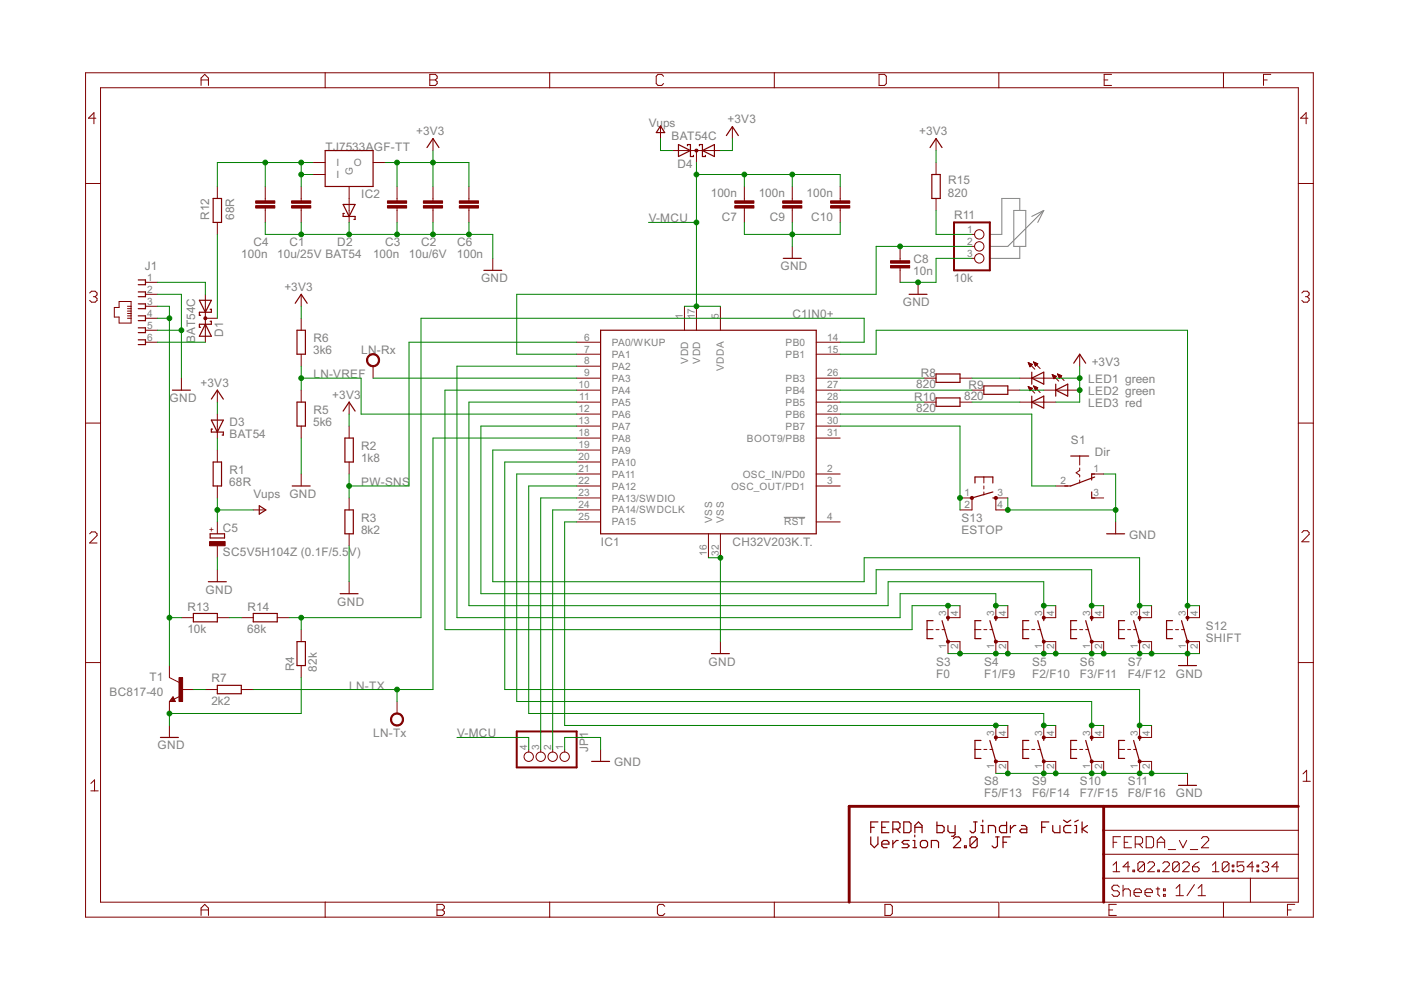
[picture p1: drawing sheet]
<svg xmlns="http://www.w3.org/2000/svg" width="297mm" height="210mm" viewBox="0 0 297 210" stroke-linecap="round" stroke-linejoin="round" font-family="sans-serif">
<path d="M214.9 44.6h2.6v7.6h-2.6zM216.2 44.6v-2.5h-3.8v7.6h-2.5M216.2 52.2v2.6h-6.3M221.3 44.6l-7.6 7.6h-3.8M221.3 44.6l-1.3 2.6M221.3 44.6l-2.5 1.3M166.2 109.7h4.5" fill="none" stroke="#808080" stroke-width=".21"/>
<g fill="none" stroke="#800000" stroke-width=".25">
<path d="M68.9 31.9h10.2v7.6h-10.2zM90.5 31.3l1.3-1.9 1.3 1.9M140 26.7l.9 1.4h-1.8zM143.8 30.6l2.6 1.3-2.6 1.3zM145.8 30.9v-.3h.6v2.6h.6v-.3M148.3 30.9v-.3h.6v2.6h.7v-.3M148.9 31.9l2.6-1.3v2.6zM154 28.7l1.3-1.9 1.2 1.9M197.2 31.3l1.3-1.9 1.2 1.9M197.6 37h1.7v5.1h-1.7zM29.3 59.4h1.5v1h-1.5M45.2 42.1h1.8v5.1h-1.8z"/>
<path d="M72.7 43.3h2.6l-1.3 2.6zM73 45.3h-.3v.6h2.6v.6h-.3M102.6 57.3h3.8M166.1 54.8h3.8M29.3 61.9h1.5v1h-1.5M29.3 64.4h1.5v1h-1.5M29.3 67h1.5v1h-1.5M29.3 69.5h1.5v1h-1.5M29.3 72.1h1.5v1h-1.5M42.3 63.7h2.5l-1.3 2.5zM43.5 68.7l1.3 2.6h-2.5zM44.6 65.6h.2v.6h-2.5v.6h.2"/>
<path d="M44.6 68.1h.2v.6h-2.5v.7h.2M62.6 64.3l1.3-1.9 1.2 1.9M63 70h1.7v5.1h-1.7zM127.3 70h45.8v43.2h-45.8zM192.7 62.4h3.9M198.5 79.3h5v1.8h-5zM218.8 78.9v2.5M227.6 77l1.3-1.9 1.3 1.9M36.6 82.7h3.8M44.8 84.6l1.3-1.9 1.2 1.9M44.8 89.1h2.5l-1.2 2.5zM45.1 91h-.3v.6h2.5v.6h-.2"/>
<path d="M45.2 98h1.8v5h-1.8zM63 85.3h1.7v5h-1.7zM72.7 87.2l1.3-1.9 1.3 1.9M73.1 92.9h1.8v5.1h-1.8zM198.5 84.4h5v1.7h-5zM208.6 81.8h5.1v1.8h-5.1zM218.8 80.2l2.5-1.3v2.5zM218.8 85.3l2.5-1.3v2.5zM218.8 84v2.5M223.8 82.7l2.6-1.3v2.6zM223.8 81.4v2.6M227 96.7h3.8"/>
<path d="M44.6 113.2h3v.9h-3zM55 107.2l1.4 .9-1.4 .9zM62 103h3.8M73.1 108.1h1.8v5.1h-1.8zM206.7 102.4v-1.3h3.8v1.3M210.5 105.6h.6M210.5 104.3l-4.4 1.3M231.5 104.3v1.3h.6M232.1 100.5h-.6v1.3M232.1 101.1l-5.1 1.9h-1.3M234.6 113.2h3.8M41 130.1h5.1v1.7h-5.1z"/>
<path d="M44.2 123.3h3.8M53.7 130.1h5.1v1.7h-5.1zM63 136h1.7v5.1h-1.7zM72.1 125.9h3.8M150.8 138.6h3.8M197.8 131.6h-1.2v3.8h1.2M199.7 131.6l1.3 4.4M201 131v.6M208 131.6h-1.3v3.8h1.3M209.9 131.6l1.2 4.4M211.1 131v.6M218.1 131.6h-1.2v3.8h1.2"/>
<path d="M220 131.6l1.3 4.4M221.3 131v.6M228.3 131.6h-1.3v3.8h1.3M230.2 131.6l1.3 4.4M231.5 131v.6M238.4 131.6h-1.2v3.8h1.2M240.3 131.6l1.3 4.4M241.6 131v.6M248.6 131.6h-1.3v3.8h1.3M250.5 131.6l1.3 4.4M251.8 131v.6M34 156.4h3.8"/>
<path d="M36.7 148.2l-.1 .3h.3l-.2-.5-.5 .6h.7M46.1 145.3h5.1v1.8h-5.1zM208 157h-1.3v3.8h1.3M209.9 157l1.2 4.4M211.1 156.4v.6M218.1 157h-1.2v3.8h1.2M220 157l1.3 4.4M221.3 156.4v.6M228.3 157h-1.3v3.8h1.3M230.2 157l1.3 4.4M231.5 156.4v.6M238.4 157h-1.2v3.8h1.2"/>
<path d="M240.3 157l1.3 4.4M241.6 156.4v.6M249.9 141.1h3.8M125.4 161.4h3.8M184.6 177.4v1.6l.8 .7 .7-.7v-1.6M184.6 175.4h.8M186.1 174.3h-1.5v2.3M186.9 179h1.6v-.4l-.4-.4h-.8l-.4 .4v.7l.4 .4h.8M186.9 175.4h.8M188.5 174.3h-1.6v2.3h1.6M189.3 175.8h1.1l.4-.4v-.8l-.4-.3h-1.1v2.3M189.3 178.2v1.5"/>
<path d="M190.1 175.8l.7 .8M190.4 178.2h-.3l-.8 .8M191.6 174.3h1.2l.3 .3v1.6l-.3 .4h-1.2zM192.8 178.2h-1.2l-.4 .4 .4 .4h.8l.4 .3-.4 .4h-1.2M193.6 179.7h.7M193.6 178.2h.4v1.5M194 177.1v.3M194 175.4h1.5M194 176.6v-1.6l.7-.7 .8 .7v1.6M195.5 178.2h.8l.4 .4v.7l-.4 .4h-.8l-.4-.4v-.7zM197.5 179.7v-1.5h1.1l.4 .4v1.1M198.6 174.3v2.3h1.2l.4-.4v-.8l-.4-.4h-1.2"/>
<path d="M201 175v1.2l.4 .4h1.1M202.1 177.8l.4-.4h.8l.4 .4v.4l-1.6 1.5h1.6M202.5 175v1.9l-.4 .4h-.4M204.5 179.3h.4v.4h-.4zM206.4 174.3h.8M206.8 174.3v1.9l-.4 .4h-.4l-.3-.4M207.2 177.8v1.5l-.4 .4h-.8l-.3-.4M207.2 177.8l-.4-.4h-.8l-.3 .4v1.5M207.2 177.8l-1.5 1.5M208 176.6h.7M208 175h.4v1.6M208.4 173.9v.4"/>
<path d="M209.5 176.6v-1.6h1.2l.4 .4v1.2M211.1 177.4h.8M211.5 177.4v1.9l-.4 .4h-.4l-.4-.4M212.7 178.6h.7M213.4 174.3v2.3h-1.1l-.4-.4v-.8l.4-.4h1.1M214.2 177.4h-1.5v2.3M214.2 175v1.6M215.4 175h-.4l-.8 .8M216.6 175h.7l.4 .4v1.2h-1.1l-.4-.4 .4-.4h1.1M220.9 175.4h.7M222.4 174.3h-1.5v2.3M223.2 175v1.2l.4 .4h1.1v-1.6"/>
<path d="M225.5 173.9l.8 .5 .7-.5M227.1 175h-1.2l-.4 .4v.8l.4 .4h1.2M227.9 175h.3v1.6h-.3M228.6 173.9l-.7 .4M229.4 174.3v2.3M230.6 175l-1.2 .8 1.2 .8M249.9 166.5h3.8"/>
</g>
<g fill="none" stroke="#800000" stroke-width=".21">
<path d="M42.6 18.1v-1.5l.8-.8 .8 .8v1.5M42.6 17h1.6M68.9 15.4v3.2M91.1 15.8h1.2l.4 .4v.4l-.4 .4 .4 .3v.4l-.4 .4h-1.2zM91.1 17h1.2M116.5 15.4v3.2M140.7 16.2l-.4-.4h-.8l-.4 .4v1.5l.4 .4h.8l.4-.4M164.2 15.4v3.2M186.4 15.8h1.1l.4 .4v1.5l-.4 .4h-1.1zM211.8 15.4v3.2M234.1 17h.8M235.7 15.8h-1.6v2.3h1.6"/>
<path d="M259.4 15.4v3.2M267.9 17h.8M269.4 15.8h-1.5v2.3M18.1 38.9h3.2M20.3 25.1h-1.5l1.1-1.2v2.3M46.1 39.5v2.6M56.2 39.5v3.1M63.9 39.5v3.1M66.4 34.5h2.5M66.4 37h2.5M74 39.5v7.7M79.1 34.5h2.5"/>
<path d="M84.2 39.5v3.1M91.8 29.4v2.5M91.8 39.5v3.1M99.4 39.5v3.1M140 26.8v2.6M142.6 31.9h10.1M147.7 31.9v2.6M155.3 26.8v2.6M157.8 39.5v3.1M168 39.5v3.1M178.1 39.5v3.1M198.5 29.4v2.5"/>
<path d="M198.5 34.5v2.5M275.3 38.9h3.1M277.3 25.1h-1.5l1.1-1.2v2.3M30.8 59.9h2.6M46.1 47.2v2.5M56.2 44.1v3.1M63.9 44.1v3.1M84.2 44.1v3.1M91.8 44.1v3.1M99.4 44.1v3.1M104.5 54.8v2.5M157.8 44.1v3.1"/>
<path d="M168 44.1v3.1M168 52.2v2.6M178.1 44.1v3.1M190.8 52.2v3.1M190.8 56.8v3.1M194.6 59.9v2.5M198.5 42.1v2.5M206.1 49.7h.5M206.1 52.2h.5M206.1 54.8h.5M19 62.1l.4-.4h.8l.4 .4v.4l-.4 .4M19.8 62.9h.4"/>
<path d="M20.2 62.9l.4 .4v.4l-.4 .4h-.8l-.4-.4M25.3 63.9h2.5v4.6h-2.5v-1.3h-1.1v-2h1.1zM27 64.9h.8M27 65.4h.8M27 66h.8M27 66.5h.8M27 67h.8M27 67.5h.8M30.8 64.9h2.6M30.8 67.5h2.6M30.8 62.4h2.6M30.8 70h2.6"/>
<path d="M30.8 72.6h2.6M43.5 67.5h2.6M43.5 62.4v10.2M63.9 62.4v2.5M63.9 67.5v2.5M63.9 75.1v2.5M79.1 77.6v2.6M122.3 72.6h5M122.3 75.1h5M122.3 77.6h5M145.1 64.9v5.1M147.7 64.9v5.1"/>
<path d="M152.7 64.9v5.1M173.1 72.6h5M173.1 75.1h5M218 76.9l1.4 1.4M218 76.9l.9 .4-.5 .5zM218.1 77h.2M218.1 77.1h.5M218.2 77.2h.6M218.2 77.4h.6M218.3 77.5h.4M218.3 77.6h.2M218.4 77.7h.1"/>
<path d="M219.1 76.8l1.4 1.3M219.1 76.8l.9 .3M219.1 76.8l.4 .8 .5-.5M219.1 76.8h.1M219.2 76.9h.2M219.2 77h.5M219.3 77.1h.7M219.4 77.2h.5M219.4 77.4h.4M219.5 77.5h.2M219.5 77.6h.1M223.1 79.4l1.4 1.4"/>
<path d="M223.1 79.4l.9 .4-.5 .5zM223.1 79.5h.3M223.2 79.7h.4M223.2 79.8h.7M223.3 79.9h.6M224.2 79.3l1.4 1.4M224.2 79.3l.9 .4-.5 .5zM224.3 79.4h.2M224.3 79.5h.5M224.4 79.7h.7M224.4 79.8h.6M224.5 79.9h.4"/>
<path d="M228.9 75.1v2.5M276 62.1l.4-.4h.8l.4 .4v.4l-.4 .4M276.8 62.9h.4M277.2 62.9l.4 .4v.4l-.4 .4h-.8l-.4-.4M18.1 89.7h3.2M38.5 80.2v2.5M46.1 82.7v2.6M46.1 87.8v5.1M46.1 95.4v2.6M63.9 82.7v2.6M63.9 90.3v2.6M74 85.3v2.5"/>
<path d="M74 90.3v2.6M74 98v2.5M122.3 80.2h5M122.3 82.7h5M122.3 85.3h5M122.3 87.8h5M122.3 90.3h5M122.3 92.9h5M122.3 95.4h5M122.3 98h5M173.1 80.2h5M173.1 82.7h5"/>
<path d="M173.1 85.3h5M173.1 87.8h5M173.1 90.3h5M173.1 92.9h5M195.9 80.2h2.6M195.9 85.3h2.6M203.5 80.2h2.6M203.5 85.3h2.6M206.1 82.7h2.5M213.7 82.7h2.5M216.2 80.2h7.6M216.2 85.3h7.6"/>
<path d="M218 82l1.4 1.4M218 82l.9 .3-.5 .5zM218.1 82.1h.1M218.1 82.2h.4M218.1 82.3h.7M218.2 82.4h.6M218.2 82.5h.5M218.3 82.7h.3M218.4 82.8h.1M219.1 81.8l1.4 1.4M219.1 81.8l.9 .4-.5 .5zM219.2 81.9h.2"/>
<path d="M219.2 82.1h.5M219.3 82.2h.7M219.4 82.3h.5M219.4 82.4h.4M219.5 82.5h.2M219.5 82.7h.1M221.3 82.7h7.6M223.3 80h.5M223.4 80.1h.2M223.4 80.2h.1M224.5 80h.3M224.6 80.1h.1"/>
<path d="M228.9 96.7v1.9M228.9 99.2v.5l-.7 .5 .7 .6v.3M275.3 89.7h3.1M19 113.2l.4-.4h.8l.4 .4v.4l-1.6 1.5h1.6M46.1 103v2.6M46.1 110.7v2.5M46.1 115.7v2.6M53.7 108.1h2.5M63.9 100.5v2.5M74 105.6v2.5M74 113.2v2.5M122.3 103h5"/>
<path d="M122.3 105.6h5M122.3 100.5h5M122.3 108.1h5M122.3 110.7h5M150.2 113.2v5.1M152.7 113.2v5.1M173.1 103h5M173.1 100.5h5M173.1 110.7h5M203.5 105.6h2.6v2.5h-2.6M208.6 101.1v1.3M208.6 103v.7"/>
<path d="M208.6 104.3v.6M213.7 105.6h-2.6v2.5h2.6M223.8 103h2.6M228.9 101.8v.6M231.5 105.6h2.5M231.5 100.5h2.5M236.5 110.7v2.5M276 112.9l.4-.4h.8l.4 .4v.4l-1.6 1.6h1.6M38.5 131h2.5M46.1 120.8v2.5M46.1 131h2.5M51.2 131h2.5"/>
<path d="M58.8 131h2.5M63.9 133.5v2.5M74 123.3v2.6M152.7 136v2.6M196.6 133.5h1.2M198.5 133.5h.6M199.7 133.5h.7M201 128.4v2.6h2.5v-2.6M201 138.6v-2.6h2.5v2.6M206.7 133.5h1.3M208.6 133.5h.6M209.9 133.5h.6"/>
<path d="M211.1 128.4v2.6h2.6v-2.6M211.1 138.6v-2.6h2.6v2.6M216.9 133.5h1.2M218.8 133.5h.6M220 133.5h.7M221.3 128.4v2.6h2.5v-2.6M221.3 138.6v-2.6h2.5v2.6M227 133.5h1.3M228.9 133.5h.7M230.2 133.5h.6M231.5 128.4v2.6h2.5v-2.6M231.5 138.6v-2.6h2.5v2.6"/>
<path d="M237.2 133.5h1.2M239.1 133.5h.6M240.3 133.5h.7M241.6 128.4v2.6h2.6v-2.6M241.6 138.6v-2.6h2.6v2.6M247.3 133.5h1.3M249.2 133.5h.7M250.5 133.5h.6M251.8 128.4v2.6h2.5v-2.6M254.3 138.6v-2.6h-2.5v5.1M18.1 140.5h3.2M35.9 141.1v2.6l2.1 1"/>
<path d="M35.9 148.7v2.6M35.9 153.8v2.6M36.7 147.7l.5 1h-1.3zM38.2 147.6l-1.3 .6M38.5 146.2h2.5M43.5 146.2h2.6M51.2 146.2h2.5M63.9 141.1v2.6M84.2 148.7v2.6M112.1 158.9v.5M114.6 158.9v.5M117.2 158.9v.5"/>
<path d="M119.7 158.9v.5M127.3 158.9v2.5M206.7 158.9h1.3M208.6 158.9h.6M209.9 158.9h.6M211.1 153.8v2.6h2.6v-2.6M216.9 158.9h1.2M218.8 158.9h.6M220 158.9h.7M221.3 153.8v2.6h2.5v-2.6M227 158.9h1.3M228.9 158.9h.7"/>
<path d="M230.2 158.9h.6M231.5 153.8v2.6h2.5v-2.6M237.2 158.9h1.2M239.1 158.9h.6M240.3 158.9h.7M241.6 153.8v2.6h2.6v-2.6M275.3 140.5h3.1M19.3 166.1l.7-.7v2.3M19.3 167.7h1.5M211.1 164v-2.6h2.6v2.6M221.3 164v-2.6h2.5v2.6M231.5 164v-2.6h2.5v2.6"/>
<path d="M234 176h41.3M236 178.6h.8M237.6 177.4h-1.6v2.3M238.4 178.6h.7M239.9 177.4h-1.5v2.3h1.5M240.7 179h1.2l.4-.4v-.8l-.4-.4h-1.2v2.3M241.5 179l.8 .7M241.6 164v-2.6h2.6v2.6M243 177.4h1.2l.4 .4v1.6l-.4 .3h-1.2zM245.4 178.6h1.5M245.4 179.7v-1.5l.7-.8 .8 .8v1.5M250 178.2l.8 1.5 .8-1.5"/>
<path d="M251.8 164v2.5M254.7 177.8l.4-.4h.8l.4 .4v.4l-1.6 1.5h1.6M276.3 164.1l.7-.8v2.4M276.3 165.7h1.5M42.6 194.1v-1.6l.8-.8 .8 .8v1.6M42.6 192.9h1.6M68.9 191.3v3.2M92.6 192.9h1.2M92.6 191.7h1.2l.4 .5v.3l-.4 .4 .4 .4v.4l-.4 .4h-1.2zM116.5 191.3v3.2M140.9 192.2l-.4-.5h-.7l-.4 .5v1.5l.4 .4h.7l.4-.4M164.2 191.3v3.2"/>
<path d="M187.6 191.7h1.2l.4 .5v1.5l-.4 .4h-1.2zM211.6 191.3h-190.3v-172.7h254v172.7h-15.8M211.8 191.3v3.2M212 191.3h47.4v3.2h-241.3v-179.1h260.3v179.1h-18.9M234 186.2h41.3M234 181.1h41.3M235.1 192.9h.8M236 183.4l.7-.7v2.1M236 184.8h1.4M236.7 191.7h-1.6v2.4h1.6M237.3 188.1l-.4-.4h-.8l-.3 .4v.4l.3 .4h.8l.4 .4v.3l-.4 .4h-.8l-.3-.4M238.1 187.7v2.3"/>
<path d="M238.1 188.9l.4-.4h.8l.3 .4v1.1M239.5 183.8h-1.4l1.1-1.1v2.1M240.2 184.5h.4v.3h-.4zM240.4 189.3h1.6v-.4l-.4-.4h-.8l-.4 .4v.7l.4 .4h.8M242.7 183.1v1.4l-.4 .3h-.7l-.3-.3M242.7 183.1l-.4-.4h-.7l-.3 .4v1.4M242.7 183.1l-1.4 1.4M242.8 189.3h1.5v-.4l-.4-.4h-.7l-.4 .4v.7l.4 .4h.7M243.4 183.1l.3-.4h.7l.4 .4v.3l-1.4 1.4h1.4M245.1 188.5h.8M245.5 184.5h.3v.3h-.3zM245.5 188.1v1.5l.4 .4"/>
<path d="M246.5 183.1l.4-.4h.7l.3 .4v.3l-1.4 1.4h1.4M246.7 188.5h.4v.4h-.4zM246.7 189.6h.4v.4h-.4zM247.7 180.1h1.6M249.3 188.3l.8-.7v2.3M249.3 189.9h1.6M250 183.1v1.4l-.3 .3h-.7l-.4-.3M250 183.1l-.3-.4h-.7l-.4 .4v1.4M250 183.1l-1.4 1.4M250.7 183.1l.4-.4h.7l.3 .4v.3l-1.4 1.4h1.4M252.4 180.1h1.5M252.8 183.8h1.1l.3 .3v.4l-.3 .3h-.7l-.4-.3z"/>
<path d="M253.2 187.6l-1.5 2.3M254 189.9h1.6M254 188.3l.8-.7v2.3M254.2 182.7l-.7 .4-.7 .7M257 184.8h1.4M257 183.4l.7-.7v2.1M260.6 183.1v1.4l-.4 .3h-.7l-.4-.3M260.6 183.1l-.4-.4h-.7l-.4 .4v1.4M260.6 183.1l-1.5 1.4M261.3 184.5h.3v.3h-.3zM261.3 183.4h.3v.4h-.3zM263.7 182.7h-1.4v1.1l.7-.4h.4l.3 .4v.7l-.3 .3h-.7l-.4-.3"/>
<path d="M265.1 186.2v5.1M265.8 183.8h-1.4l1.1-1.1v2.1M266.5 184.5h.4v.3h-.4zM266.5 183.4h.4v.4h-.4zM267.6 183.1l.3-.4h.7l.4 .4v.3l-.4 .4M268.3 183.8h.3M268.6 183.8l.4 .3v.4l-.4 .3h-.7l-.3-.3M271.1 183.8h-1.4l1-1.1v2.1M273 192.9h.7M274.5 191.7h-1.5v2.4"/>
<circle cx="207.6" cy="52.2" r=".99"/>
<circle cx="207.6" cy="49.7" r=".99"/>
<circle cx="207.6" cy="54.8" r=".99"/>
<circle cx="112.1" cy="160.4" r=".99"/>
<circle cx="114.6" cy="160.4" r=".99"/>
<circle cx="117.2" cy="160.4" r=".99"/>
<circle cx="119.7" cy="160.4" r=".99"/>
</g>
<g fill="#800000" stroke="#800000" stroke-width=".21">
<path d="M54.2 43.6h4.1v.5h-4.1z"/>
<path d="M54.2 42.6h4.1v.5h-4.1z"/>
<path d="M188.8 55.3h4.1v.5h-4.1z"/>
<path d="M188.8 56.3h4.1v.5h-4.1z"/>
<path d="M97.4 43.6h4.1v.5h-4.1z"/>
<path d="M97.4 42.6h4.1v.5h-4.1z"/>
<path d="M38 143.7h.7v5h-.7z"/>
<path d="M155.8 42.6h4.1v.5h-4.1z"/>
<path d="M155.8 43.6h4.1v.5h-4.1z"/>
<path d="M61.8 43.6h4.1v.5h-4.1z"/>
<path d="M61.8 42.6h4.1v.5h-4.1z"/>
<path d="M89.8 43.6h4v.5h-4z"/>
<path d="M89.8 42.6h4v.5h-4z"/>
<path d="M82.1 43.6h4.1v.5h-4.1z"/>
<path d="M82.1 42.6h4.1v.5h-4.1z"/>
<path d="M44.4 114.8h3.3v.9h-3.3z"/>
<path d="M165.9 42.6h4.1v.5h-4.1z"/>
<path d="M165.9 43.6h4.1v.5h-4.1z"/>
<path d="M176.1 42.6h4.1v.5h-4.1z"/>
<path d="M176.1 43.6h4.1v.5h-4.1z"/>
</g>
<g fill="#800000" stroke="#800000" stroke-width=".21">
<path d="M210.9 135.8h.5v.5h-.5z" fill-rule="evenodd"/>
<path d="M210.9 130.7h.5v.5h-.5z" fill-rule="evenodd"/>
<path d="M205.8 105.3h.5v.5h-.5z" fill-rule="evenodd"/>
<path d="M210.9 105.3h.5v.5h-.5z" fill-rule="evenodd"/>
<path d="M78.1 75.4a1.39 1.39 0 0 1 2.2 .3 1.39 1.39 0 0 1-.8 2 1.39 1.39 0 0 1-1.8-1.3h.3a1.14 1.14 0 0 1 1.6-1 1.14 1.14 0 0 1 .2 1.9 1.14 1.14 0 0 1-1.8-.7v-.2h-.3z" fill-rule="evenodd"/>
<path d="M210.9 161.2h.5v.5h-.5z" fill-rule="evenodd"/>
<path d="M210.9 156.1h.5v.5h-.5z" fill-rule="evenodd"/>
<path d="M83.2 151.6a1.39 1.39 0 0 1 2.2 .2 1.39 1.39 0 0 1-.9 2.1 1.39 1.39 0 0 1-1.7-1.4h.2a1.14 1.14 0 0 1 1.7-.9 1.14 1.14 0 0 1 .2 1.9 1.14 1.14 0 0 1-1.8-.7l-.1-.3h-.2z" fill-rule="evenodd"/>
<circle cx="201" cy="136" r=".33"/>
<circle cx="201" cy="131" r=".33"/>
<circle cx="221.3" cy="136" r=".32"/>
<circle cx="221.3" cy="131" r=".32"/>
<circle cx="231.5" cy="136" r=".32"/>
<circle cx="231.5" cy="131" r=".32"/>
<circle cx="241.6" cy="136" r=".32"/>
<circle cx="241.6" cy="131" r=".32"/>
<circle cx="251.8" cy="136" r=".33"/>
<circle cx="251.8" cy="131" r=".33"/>
<circle cx="147.6" cy="31.9" r=".33"/>
<circle cx="43.5" cy="67.5" r=".33"/>
<circle cx="221.3" cy="161.4" r=".33"/>
<circle cx="221.3" cy="156.3" r=".33"/>
<circle cx="231.5" cy="161.4" r=".33"/>
<circle cx="231.5" cy="156.3" r=".33"/>
<circle cx="241.6" cy="161.4" r=".33"/>
<circle cx="241.6" cy="156.3" r=".33"/>
</g>
<path d="M234 171v20.3M275.3 171h-95.3v20.3" fill="none" stroke="#800000" stroke-width=".61"/>
<path d="M202.3 47.2h7.6v10.1h-7.6zM109.6 155.1h12.7v7.6h-12.7z" fill="none" stroke="#800000" stroke-width=".42"/>
<g fill="none" stroke="#008000" stroke-width=".21">
<path d="M56.2 34.5v5M63.9 34.5v5M63.9 37h2.5M66.4 34.5h-20.3v5M81.6 34.5h17.8v5M84.2 34.5v5M91.8 31.9v7.6M140 29.4v2.5h2.6M147.7 37h30.4v2.5M147.7 34.5v30.4M155.3 29.4v2.5h-2.6M157.8 37v2.5"/>
<path d="M168 37v2.5M198.5 31.9v2.6M33.4 59.9h10.1v2.5M46.1 49.7v17.8M56.2 47.2v2.5h48.3v5.1M63.9 47.2v2.5M74 47.2v2.5M84.2 47.2v2.5M91.8 47.2v2.5M99.4 47.2v2.5M137.5 47.2h10.2M157.8 47.2v2.5h20.3v-2.5"/>
<path d="M168 47.2v5M198.5 44.6v5.1h7.6M206.1 54.8h-7.6v5.1h-7.7M206.1 52.2h-20.3v10.2h-76.2v12.7h12.7M33.4 64.9h2.5v76.2M33.4 62.4h5.1v17.8M33.4 70h5.1M33.4 72.6h10.1M33.4 67.5h2.5M63.9 64.9v2.6M63.9 77.6v5.1M122.3 77.6h-25.4v53.4h93.9v-5.1h20.3v2.5h2.6"/>
<path d="M122.3 72.6h-35.6v30.4h-12.7M145.1 64.9h7.6M178.1 75.1h7.7v-5.1h66v58.4h2.5M178.1 72.6h5.1v-5.1h-93.9v63.5h-28M228.9 77.6v7.7h-5.1M46.1 85.3v2.5M46.1 92.9v2.5M63.9 80.2h12.7v7.6h45.7M63.9 92.9v7.6M74 87.8v2.5M79.1 80.2h43.2M122.3 92.9h-30.5v53.3h-38.1"/>
<path d="M122.3 85.3h-22.9v43.1h88.9v-5.1h33v5.1h2.5M122.3 95.4h-17.8v27.9h78.7v-5h58.4v10.1h2.6M122.3 98h-15.3v48.2h134.6v7.6h2.6M122.3 90.3h-20.3v35.6h83.8v-5.1h45.7v7.6h2.5M122.3 82.7h-28v50.8h99.1v-5.1h10.1M178.1 80.2h17.8M178.1 85.3h17.8M178.1 82.7h28M178.1 87.8h40.7v15.2h5M178.1 90.3h25.4v17.8M206.1 80.2h10.1M206.1 85.3h10.1"/>
<path d="M216.2 82.7h5.1M223.8 80.2h5.1M46.1 105.6v5.1M46.1 118.3v2.5M46.1 108.1h7.6M74 100.5v5.1M74 115.7v7.6M122.3 103h-10.2v48.3h109.2v2.5h2.5M122.3 100.5h-12.7v48.2h121.9v5.1h2.5M122.3 108.1h-5.1v50.8M122.3 110.7h-2.6v43.1h94M122.3 105.6h-7.7v53.3"/>
<path d="M150.2 118.3h2.5v17.7M213.7 105.6v2.5h22.8M234 100.5h2.5v10.2M35.9 131h2.6M48.6 131h2.6M63.9 131v2.5M201 138.6h53.3M41 146.2h2.5M63.9 143.7v7.6h-28v2.5M84.2 146.2v2.5M96.9 156.4h15.2v2.5M119.7 158.9v-2.5h7.6v2.5"/>
<path d="M211.1 164h40.7"/>
</g>
<g fill="#008000" stroke="#008000" stroke-width=".21">
<circle cx="91.8" cy="34.5" r=".51"/>
<circle cx="84.2" cy="34.5" r=".51"/>
<circle cx="228.9" cy="82.7" r=".51"/>
<circle cx="228.9" cy="80.2" r=".51"/>
<circle cx="84.2" cy="49.7" r=".51"/>
<circle cx="63.9" cy="49.7" r=".51"/>
<circle cx="74" cy="49.7" r=".51"/>
<circle cx="91.8" cy="49.7" r=".51"/>
<circle cx="99.4" cy="49.7" r=".51"/>
<circle cx="203.5" cy="138.6" r=".51"/>
<circle cx="211.1" cy="138.6" r=".51"/>
<circle cx="213.7" cy="138.6" r=".51"/>
<circle cx="221.3" cy="138.6" r=".51"/>
<circle cx="223.8" cy="138.6" r=".51"/>
<circle cx="231.5" cy="138.6" r=".51"/>
<circle cx="234" cy="138.6" r=".51"/>
<circle cx="241.6" cy="138.6" r=".51"/>
<circle cx="244.2" cy="138.6" r=".51"/>
<circle cx="251.8" cy="138.6" r=".51"/>
<circle cx="35.9" cy="151.3" r=".51"/>
<circle cx="194.6" cy="59.9" r=".51"/>
<circle cx="38.5" cy="70" r=".51"/>
<circle cx="213.7" cy="164" r=".51"/>
<circle cx="221.3" cy="164" r=".51"/>
<circle cx="223.8" cy="164" r=".51"/>
<circle cx="231.5" cy="164" r=".51"/>
<circle cx="234" cy="164" r=".51"/>
<circle cx="241.6" cy="164" r=".51"/>
<circle cx="244.2" cy="164" r=".51"/>
<circle cx="152.7" cy="118.3" r=".51"/>
<circle cx="168" cy="49.7" r=".51"/>
<circle cx="213.7" cy="108.1" r=".51"/>
<circle cx="236.5" cy="108.1" r=".51"/>
<circle cx="63.9" cy="131" r=".51"/>
<circle cx="84.2" cy="146.2" r=".51"/>
<circle cx="190.8" cy="52.2" r=".51"/>
<circle cx="35.9" cy="67.5" r=".51"/>
<circle cx="35.9" cy="131" r=".51"/>
<circle cx="56.2" cy="34.5" r=".51"/>
<circle cx="63.9" cy="34.5" r=".51"/>
<circle cx="63.9" cy="37" r=".51"/>
<circle cx="46.1" cy="108.1" r=".51"/>
<circle cx="74" cy="103" r=".51"/>
<circle cx="201" cy="128.4" r=".51"/>
<circle cx="211.1" cy="128.4" r=".51"/>
<circle cx="221.3" cy="128.4" r=".51"/>
<circle cx="231.5" cy="128.4" r=".51"/>
<circle cx="241.6" cy="128.4" r=".51"/>
<circle cx="211.1" cy="153.8" r=".51"/>
<circle cx="221.3" cy="153.8" r=".51"/>
<circle cx="231.5" cy="153.8" r=".51"/>
<circle cx="241.6" cy="153.8" r=".51"/>
<circle cx="251.8" cy="128.4" r=".51"/>
<circle cx="147.7" cy="64.9" r=".51"/>
<circle cx="147.7" cy="37" r=".51"/>
<circle cx="157.8" cy="37" r=".51"/>
<circle cx="147.7" cy="47.2" r=".51"/>
<circle cx="168" cy="37" r=".51"/>
<circle cx="63.9" cy="80.2" r=".51"/>
<circle cx="203.5" cy="105.6" r=".51"/>
</g>
<g font-size="2.8" fill="#808080">
<text x="88.2" y="28.6">+3V3</text>
<text x="137.5" y="26.8">Vu</text>
<text x="140.6" y="26.8">ps</text>
<text x="142.4" y="29.7">BAT54C</text>
<text x="154.3" y="26.1">+3V3</text>
<text x="194.9" y="28.6">+3V3</text>
<text x="69" y="31.9">TJ7533A</text>
<text x="79.3" y="31.9">GF-TT</text>
<text x="143.7" y="35.7">D4</text>
<text x="150.7" y="41.7">100n</text>
<text x="160.9" y="41.7">100n</text>
<text x="171" y="41.7">100n</text>
<text x="201" y="41.8">820</text>
<text x="201" y="39">R15</text>
<text x="44.3" y="46.6" transform="rotate(-90 44.3 46.6)">R12</text>
<text x="49.6" y="46.7" transform="rotate(-90 49.6 46.7)">68R</text>
<text x="76.6" y="42.1">IC2</text>
<text x="137.5" y="47.2">V-MCU</text>
<text x="153.1" y="46.8">C7</text>
<text x="163.2" y="46.8">C9</text>
<text x="172" y="46.8">C10</text>
<text x="202.3" y="46.5">R11</text>
<text x="53.7" y="52.2">C4</text>
<text x="61.4" y="52.2">C1</text>
<text x="71.5" y="52.2">D2</text>
<text x="81.7" y="52.2">C3</text>
<text x="89.3" y="52.2">C2</text>
<text x="96.9" y="52.2">C6</text>
<text x="30.7" y="57.3">J1</text>
<text x="51.2" y="54.8">100n</text>
<text x="58.8" y="54.8">10u/25V BAT54</text>
<text x="79.1" y="54.8">100n</text>
<text x="86.7" y="54.8">10u/6V</text>
<text x="96.9" y="54.8">100n</text>
<text x="102" y="59.9">GND</text>
<text x="165.5" y="57.3">GND</text>
<text x="193.6" y="58.2">10n</text>
<text x="193.7" y="55.7">C8</text>
<text x="202.3" y="59.9">10k</text>
<text x="60.3" y="61.6">+3V3</text>
<text x="191.4" y="64.9">GND</text>
<text x="47.3" y="71.5" transform="rotate(-90 47.3 71.5)">D1</text>
<text x="168" y="67.5">C1IN0+</text>
<text x="41.4" y="72.7" transform="rotate(-90 41.4 72.7)">BAT54C</text>
<text x="66.4" y="75.1">3k6</text>
<text x="66.4" y="72.6">R6</text>
<text x="76.6" y="75.1">LN-Rx</text>
<text x="231.5" y="77.6">+3V3</text>
<text x="42.5" y="82">+3V3</text>
<text x="66.4" y="80.2">LN-VREF</text>
<text x="194.3" y="82.2">820</text>
<text x="195.2" y="79.9">R8</text>
<text x="205.4" y="82.5">R9</text>
<text x="230.7" y="81.2">LED1 green</text>
<text x="230.7" y="83.7">LED2 green</text>
<text x="36" y="85.3">GND</text>
<text x="66.4" y="87.8">R5</text>
<text x="70.5" y="84.5">+3V3</text>
<text x="193.8" y="85">R10</text>
<text x="194.3" y="87.3">820</text>
<text x="204.4" y="84.7">820</text>
<text x="230.7" y="86.3">LED3 red</text>
<text x="48.7" y="92.9">BAT54</text>
<text x="48.7" y="90.3">D3</text>
<text x="66.4" y="90.3">5k6</text>
<text x="76.6" y="95.4">R2</text>
<text x="227.1" y="94.1">S1</text>
<text x="48.7" y="100.5">R1</text>
<text x="76.6" y="98">1k8</text>
<text x="232.1" y="96.7">Dir</text>
<text x="48.6" y="103">68R</text>
<text x="53.7" y="105.6">Vups GND</text>
<text x="76.6" y="103">PW-SNS</text>
<text x="47.3" y="112.7">C5</text>
<text x="76.6" y="113.2">8k2</text>
<text x="76.6" y="110.6">R3</text>
<text x="203.8" y="113.2">ESTOP</text>
<text x="203.8" y="110.6">S13</text>
<text x="47.3" y="117.8">SC5V5H104Z (0.1F/5.5V)</text>
<text x="127.4" y="115.7">IC1</text>
<text x="155.3" y="115.7">CH32V203K.T.</text>
<text x="239.4" y="114.2">GND</text>
<text x="43.6" y="125.9">GND</text>
<text x="39.8" y="129.5">R13</text>
<text x="52.5" y="129.5">R14</text>
<text x="71.5" y="128.4">GND</text>
<text x="39.7" y="134.3">10k</text>
<text x="52.4" y="134.3">68k</text>
<text x="255.6" y="136">SHIFT</text>
<text x="255.6" y="133.5">S12</text>
<text x="62.4" y="142.3" transform="rotate(-90 62.4 142.3)">R4</text>
<text x="67.2" y="142.4" transform="rotate(-90 67.2 142.4)">82k</text>
<text x="150.2" y="141.1">GND</text>
<text x="198.5" y="143.7">F0</text>
<text x="198.5" y="141.1">S3</text>
<text x="208.7" y="143.7">F1/F9</text>
<text x="208.7" y="141.1">S4</text>
<text x="218.8" y="143.7">F2/F10</text>
<text x="218.8" y="141.1">S5</text>
<text x="229" y="143.7">F3/F11</text>
<text x="229" y="141.1">S6</text>
<text x="239.1" y="143.7">F4/F12</text>
<text x="239.1" y="141.1">S7</text>
<text x="249.3" y="143.7">GND</text>
<text x="23.2" y="147.5">BC817-40</text>
<text x="31.7" y="144.4">T1</text>
<text x="44.8" y="149.5">2k2</text>
<text x="44.9" y="144.7">R7</text>
<text x="74.1" y="146.2">LN-TX</text>
<text x="33.4" y="158.9">GND</text>
<text x="79.1" y="156.4">LN-Tx</text>
<text x="96.9" y="156.4">V-MCU</text>
<text x="124.7" y="159.5" transform="rotate(-90 124.7 159.5)">JP1</text>
<text x="130.2" y="162.5">GND</text>
<text x="208.7" y="166.5">S8</text>
<text x="218.8" y="166.5">S9</text>
<text x="229" y="166.5">S10</text>
<text x="239.1" y="166.5">S11</text>
<text x="208.7" y="169.1">F5/F13</text>
<text x="218.8" y="169.1">F6/F14</text>
<text x="229" y="169.1">F7/F15</text>
<text x="239.1" y="169.1">F8/F16</text>
<text x="249.3" y="169.1">GND</text>
</g>
<g font-size="2.4" fill="#808080">
<text x="71.3" y="35.2">I</text>
<text x="75" y="35.2">O</text>
<text x="71.3" y="37.8">I</text>
<text x="74.8" y="37.2" transform="rotate(-90 74.8 37.2)">G</text>
<text x="205.1" y="49.3">1</text>
<text x="205.1" y="51.9">2</text>
<text x="31.2" y="59.5">1</text>
<text x="205.1" y="54.4">3</text>
<text x="31.2" y="62">2</text>
<text x="31.2" y="64.6">3</text>
<text x="31.2" y="67.1">4</text>
<text x="31.2" y="69.7">5</text>
<text x="144.8" y="67.7" transform="rotate(-90 144.8 67.7)">1</text>
<text x="147.3" y="67.7" transform="rotate(-90 147.3 67.7)">17</text>
<text x="152.4" y="67.7" transform="rotate(-90 152.4 67.7)">5</text>
<text x="31.2" y="72.2">6</text>
<text x="123.8" y="72.2">6</text>
<text x="123.8" y="74.7">7</text>
<text x="123.8" y="77.3">8</text>
<text x="129.7" y="73.3">PA0/WKUP</text>
<text x="129.7" y="75.9">PA1</text>
<text x="145.9" y="77.1" transform="rotate(-90 145.9 77.1)">VDD</text>
<text x="148.4" y="77.1" transform="rotate(-90 148.4 77.1)">VDD</text>
<text x="166.6" y="73.3">PB0</text>
<text x="166.6" y="75.9">PB1</text>
<text x="175.4" y="72.2">14</text>
<text x="175.4" y="74.7">15</text>
<text x="122.6" y="82.4">10</text>
<text x="123.8" y="79.8">9</text>
<text x="129.7" y="78.4">PA2</text>
<text x="129.7" y="80.9">PA3</text>
<text x="129.7" y="83.5">PA4</text>
<text x="153.5" y="78.6" transform="rotate(-90 153.5 78.6)">VDDA</text>
<text x="166.6" y="80.9">PB3</text>
<text x="166.6" y="83.5">PB4</text>
<text x="175.4" y="79.8">26</text>
<text x="175.4" y="82.4">27</text>
<text x="122.6" y="87.4">12</text>
<text x="122.6" y="90">13</text>
<text x="122.8" y="84.9">11</text>
<text x="129.7" y="86">PA5</text>
<text x="129.7" y="88.6">PA6</text>
<text x="166.6" y="86">PB5</text>
<text x="166.6" y="88.6">PB6</text>
<text x="175.4" y="84.9">28</text>
<text x="175.4" y="87.4">29</text>
<text x="175.4" y="90">30</text>
<text x="122.6" y="92.5">18</text>
<text x="122.6" y="95.1">19</text>
<text x="129.7" y="91.1">PA7</text>
<text x="129.7" y="93.6">PA8</text>
<text x="158.4" y="93.6">BOOT9/PB8</text>
<text x="166.6" y="91.1">PB7</text>
<text x="175.4" y="92.5">31</text>
<text x="122.6" y="97.6">20</text>
<text x="122.6" y="100.1">21</text>
<text x="129.7" y="96.2">PA9</text>
<text x="129.7" y="98.7">PA10</text>
<text x="129.7" y="101.3">PA11</text>
<text x="157.5" y="101.3">OSC_IN/PD0</text>
<text x="175.4" y="100.1">2</text>
<text x="231.8" y="100.1">1</text>
<text x="122.6" y="102.7">22</text>
<text x="122.6" y="105.2">23</text>
<text x="122.6" y="107.8">24</text>
<text x="129.7" y="103.8">PA12</text>
<text x="129.7" y="106.3">PA13/SWDIO</text>
<text x="155" y="103.8">OSC_OUT/PD1</text>
<text x="175.4" y="102.7">3</text>
<text x="204.5" y="105.2">1</text>
<text x="204.5" y="107.8">2</text>
<text x="211.5" y="105.2">3</text>
<text x="211.5" y="107.8">4</text>
<text x="224.8" y="102.7">2</text>
<text x="231.8" y="105.2">3</text>
<text x="122.6" y="110.3">25</text>
<text x="129.7" y="108.9">PA14/SWDCLK</text>
<text x="129.7" y="111.4">PA15</text>
<text x="151" y="110.8" transform="rotate(-90 151 110.8)">VSS</text>
<text x="153.5" y="110.8" transform="rotate(-90 153.5 110.8)">VSS</text>
<text x="166.2" y="111.4">RST</text>
<text x="175.4" y="110.3">4</text>
<text x="149.8" y="117.9" transform="rotate(-90 149.8 117.9)">16</text>
<text x="152.4" y="117.9" transform="rotate(-90 152.4 117.9)">32</text>
<text x="200.6" y="130.6" transform="rotate(-90 200.6 130.6)">3</text>
<text x="203.2" y="130.6" transform="rotate(-90 203.2 130.6)">4</text>
<text x="210.8" y="130.6" transform="rotate(-90 210.8 130.6)">3</text>
<text x="213.3" y="130.6" transform="rotate(-90 213.3 130.6)">4</text>
<text x="220.9" y="130.6" transform="rotate(-90 220.9 130.6)">3</text>
<text x="223.5" y="130.6" transform="rotate(-90 223.5 130.6)">4</text>
<text x="231.1" y="130.6" transform="rotate(-90 231.1 130.6)">3</text>
<text x="233.6" y="130.6" transform="rotate(-90 233.6 130.6)">4</text>
<text x="241.3" y="130.6" transform="rotate(-90 241.3 130.6)">3</text>
<text x="243.8" y="130.6" transform="rotate(-90 243.8 130.6)">4</text>
<text x="251.4" y="130.6" transform="rotate(-90 251.4 130.6)">3</text>
<text x="254" y="130.6" transform="rotate(-90 254 130.6)">4</text>
<text x="200.6" y="137.6" transform="rotate(-90 200.6 137.6)">1</text>
<text x="203.2" y="137.6" transform="rotate(-90 203.2 137.6)">2</text>
<text x="210.8" y="137.6" transform="rotate(-90 210.8 137.6)">1</text>
<text x="213.3" y="137.6" transform="rotate(-90 213.3 137.6)">2</text>
<text x="220.9" y="137.6" transform="rotate(-90 220.9 137.6)">1</text>
<text x="223.5" y="137.6" transform="rotate(-90 223.5 137.6)">2</text>
<text x="231.1" y="137.6" transform="rotate(-90 231.1 137.6)">1</text>
<text x="233.6" y="137.6" transform="rotate(-90 233.6 137.6)">2</text>
<text x="241.3" y="137.6" transform="rotate(-90 241.3 137.6)">1</text>
<text x="243.8" y="137.6" transform="rotate(-90 243.8 137.6)">2</text>
<text x="251.4" y="137.6" transform="rotate(-90 251.4 137.6)">1</text>
<text x="254" y="137.6" transform="rotate(-90 254 137.6)">2</text>
<text x="111.8" y="159.1" transform="rotate(-90 111.8 159.1)">4</text>
<text x="114.3" y="159.1" transform="rotate(-90 114.3 159.1)">3</text>
<text x="116.8" y="159.1" transform="rotate(-90 116.8 159.1)">2</text>
<text x="119.4" y="159.1" transform="rotate(-90 119.4 159.1)">1</text>
<text x="210.8" y="156" transform="rotate(-90 210.8 156)">3</text>
<text x="213.3" y="156" transform="rotate(-90 213.3 156)">4</text>
<text x="220.9" y="156" transform="rotate(-90 220.9 156)">3</text>
<text x="223.5" y="156" transform="rotate(-90 223.5 156)">4</text>
<text x="231.1" y="156" transform="rotate(-90 231.1 156)">3</text>
<text x="233.6" y="156" transform="rotate(-90 233.6 156)">4</text>
<text x="241.3" y="156" transform="rotate(-90 241.3 156)">3</text>
<text x="243.8" y="156" transform="rotate(-90 243.8 156)">4</text>
<text x="210.8" y="163" transform="rotate(-90 210.8 163)">1</text>
<text x="213.3" y="163" transform="rotate(-90 213.3 163)">2</text>
<text x="220.9" y="163" transform="rotate(-90 220.9 163)">1</text>
<text x="223.5" y="163" transform="rotate(-90 223.5 163)">2</text>
<text x="231.1" y="163" transform="rotate(-90 231.1 163)">1</text>
<text x="233.6" y="163" transform="rotate(-90 233.6 163)">2</text>
<text x="241.3" y="163" transform="rotate(-90 241.3 163)">1</text>
<text x="243.8" y="163" transform="rotate(-90 243.8 163)">2</text>
</g>
<text font-size="2" fill="#800000" x="45.5" y="112.8" transform="rotate(-90 45.5 112.8)">+</text>
</svg>
